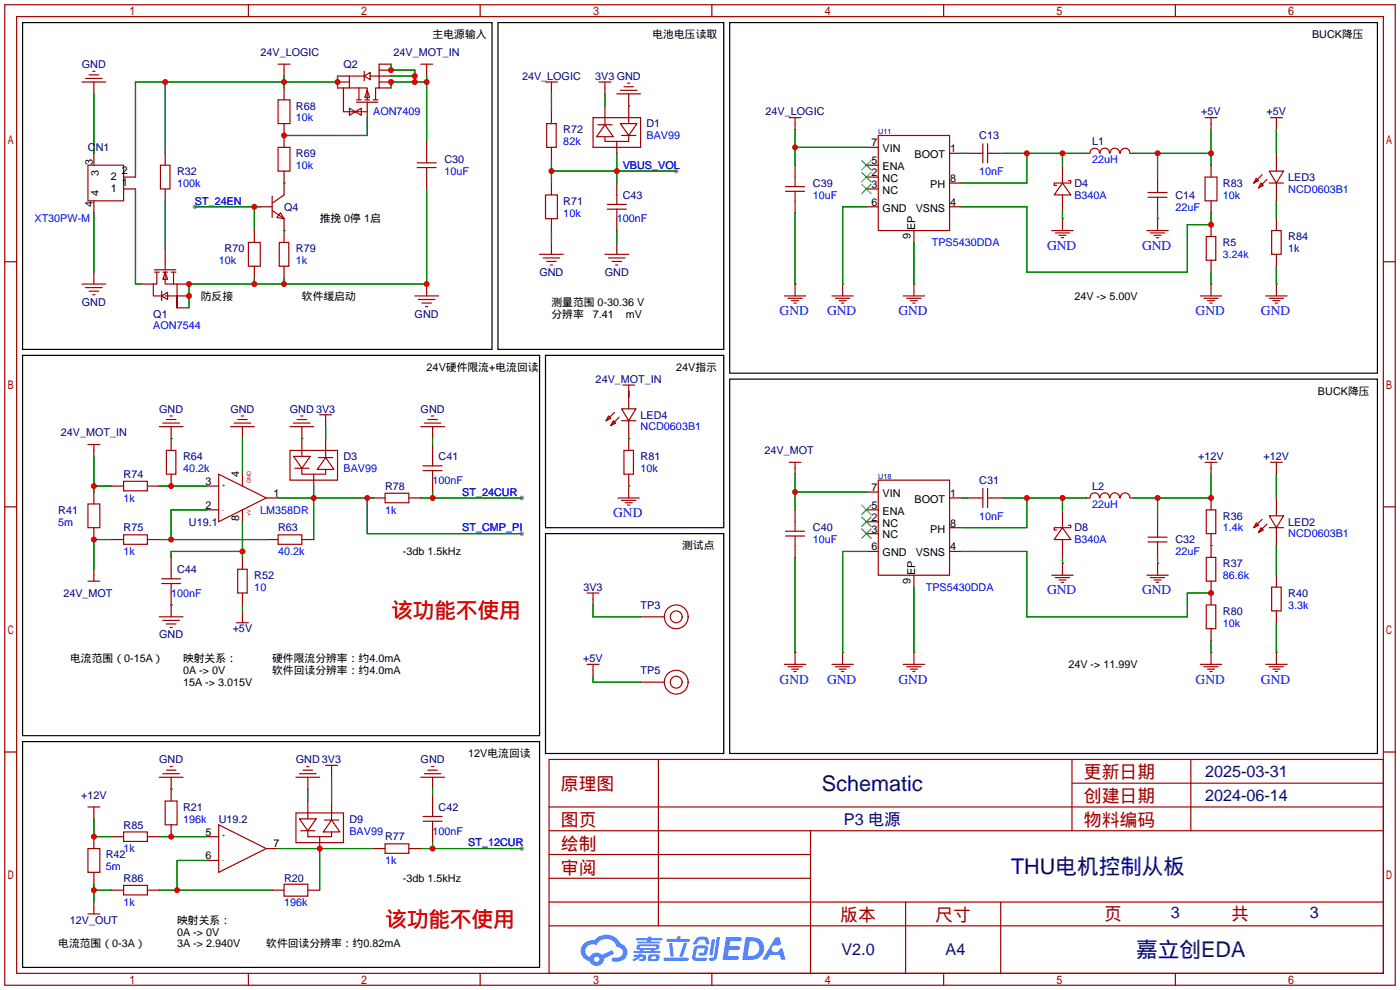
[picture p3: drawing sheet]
<svg xmlns="http://www.w3.org/2000/svg" width="299mm" height="212mm" viewBox="0 0 299 212" stroke-linecap="round" stroke-linejoin="round" font-family="sans-serif">
<g fill="#999">
<circle cx="111.5" cy="114" r=".51"/>
<circle cx="111.5" cy="106.4" r=".51"/>
<circle cx="144.5" cy="36.6" r=".51"/>
<circle cx="111.5" cy="181.4" r=".51"/>
<circle cx="41.7" cy="44.2" r=".51"/>
</g>
<g fill="none" stroke="#a10000" stroke-width=".25">
<path d="M1 1h297.2v209.6h-297.2zM3.6 3.6h292.1v204.4h-292.1zM53.1 1v2.6M102.6 1v2.6M152.1 1v2.6M201.7 1v2.6M251.2 1v2.6M1 55.9h2.6M295.7 55.9h2.5M1 108.3h2.6M295.7 108.3h2.5M1 160.7h2.6"/>
<path d="M117.3 162.3h178.4v45.7h-178.4zM117.3 177.5h178.4M117.3 172.5h178.4M140.7 162.3v35.6M173.2 177.5v30.5M229.1 162.3v15.2M229.1 167.4h66.6M254.5 162.3v15.2M295.7 160.7h2.5M117.3 182.6h55.9M117.3 197.9h178.4M117.3 192.8h178.4"/>
<path d="M117.3 187.7h55.9M193.5 192.8v15.2M213.9 192.8v15.2M53.1 208v2.6M102.6 208v2.6M152.1 208v2.6M201.7 208v2.6M251.2 208v2.6"/>
</g>
<g fill="#5487ff">
<path d="M155.2 200.3h2.6a.48 .48 0 0 1 .7 .4 .48 .48 0 0 1-.6 .4h-1.8l-.2 1.1h1.9a.43 .43 0 0 1 .4 .4 .43 .43 0 0 1-.5 .4h-1.9l-.2 1.3h1.7a.45 .45 0 0 1 .5 .2 .45 .45 0 0 1-.1 .6h-3.3z"/>
<path d="M165.7 200.3h.9l.4 1.5-.8 .3a.84 .84 0 0 0-1.2 .3 .84 .84 0 0 0 .4 1.1 .84 .84 0 0 0 1.1-.4l.1-.2 .6-.3 .7 2.5h-1l-.2-1h-2.1l-.6 1h-1.1z"/>
<path d="M152.1 200.8h.7l-.5 3.1a.36 .36 0 0 1-.3 .3 .36 .36 0 0 1-.4-.3z"/>
<path d="M153.2 200.2h.7l-.6 4.3a1.13 1.13 0 0 1-1.8 .6l.2-.4h.7l.2-.2z"/>
<path d="M148.9 200.6l.6-.4h1a.77 .77 0 0 1 .9 .5l.3 1-.2 .2h-.5l-.3-.9-.2-.2-1 .1-.7 1-.6-.1-.1-.2z"/>
<path d="M148.4 202.4l.6-.3h1.7a.81 .81 0 0 1 .7 .5 .81 .81 0 0 1-.2 .8 .81 .81 0 0 1-.9 .8h-.7a.32 .32 0 0 1-.3-.3 .32 .32 0 0 1 .4-.3h.7l.2-.9-1.6 .1-.4 1.8 2.2 .1a.32 .32 0 0 1 .3 .4 .32 .32 0 0 1-.4 .2h-2.2l-.5-.3-.1-.5z"/>
<path d="M141.9 204.7h5a.33 .33 0 0 1 .3 .3 .33 .33 0 0 1-.3 .3h-4.9l-.2-.1z"/>
<path d="M146.1 201.5h.8l-.7 2a.98 .98 0 0 1-.7 1.1l-.3-.3z"/>
<path d="M143 201.6h.7l.3 2.5a.34 .34 0 0 1-.3 .4 .34 .34 0 0 1-.4-.3z"/>
<path d="M142.5 200.7h2.1l.3-.6h.6l-.1 .6h1.7a.32 .32 0 0 1 .4 .3 .32 .32 0 0 1-.4 .3h-4.5l-.2-.2z"/>
<path d="M135.5 204.1h.9l.1-.3h.6v.3h.8a.82 .82 0 0 1-.5 1.3h-.8v-.4l.7-.1 .1-.3a.68 .68 0 0 0-1 .4l-1.1 .4-.1-.4 .9-.5h-.7z"/>
<path d="M136 200.5h2.4l.1-.3h.7v.3h2.2l.2 .3-.2 .2h-2.3v.2h1.8l.2 .3-.2 .1h-4.5l-.1-.4h2l.1-.2h-2.3l-.1-.2z"/>
<path d="M159.4 200.3l-.8 4.9h1.7a2.5 2.5 0 0 0 3-2.5 2.5 2.5 0 0 0-3.1-2.4zM160.3 201.1a1.61 1.61 0 0 1 2 1.5 1.61 1.61 0 0 1-1.8 1.7h-.7z"/>
<path d="M136.2 202a.55 .55 0 0 0-.2 .8 .55 .55 0 0 0 .7 .2l.1 .3h-1.3v.3l5.4 .1 .3-.2-.2-.2h-1.2l.2-.3a.7 .7 0 0 0 .8-.3 .7 .7 0 0 0 0-.8l-4.2-.1zM136.8 202.3l3.3-.1 .1 .1-.2 .3h-3.2zM137.5 203h1.7l-.2 .3h-1.4z"/>
<path d="M138.6 204.2a1.05 1.05 0 0 0 0 1.2 2.91 2.91 0 0 0 2.2-.2 .98 .98 0 0 0 0-1.2h-1.6zM139.2 204.5l.9-.1 .1 .4-.2 .2-.8-.1z"/>
<path d="M124.9 201.6a2.23 2.23 0 0 0-.7 2.3 2.23 2.23 0 0 0 1.8 1.6 1.58 1.58 0 0 0 1.8 .9 1.58 1.58 0 0 0 1.3-1.5l2.2-1.1-.5-.7-2.1 1a1.65 1.65 0 0 0-2.7 .4 1.45 1.45 0 0 1-.8-1.9 1.45 1.45 0 0 1 2-.7l.3 .1a2.3 2.3 0 0 1 2.3-1.3 2.3 2.3 0 0 1 2 1.7 1.12 1.12 0 0 1 1.3 1 1.12 1.12 0 0 1-1.1 1.2h-.7a.45 .45 0 0 0-.6 .4 .45 .45 0 0 0 .5 .5 2.21 2.21 0 0 0 2.2-.5 2.21 2.21 0 0 0 .5-2.3 2.13 2.13 0 0 0-1.3-1.1 3.3 3.3 0 0 0-5.6-.7l-1.1 .1zM127 205a.57 .57 0 0 1 1.1 0 .57 .57 0 0 1-1.1 0z"/>
</g>
<g fill="none" stroke="#870000" stroke-width=".25">
<path d="M20.1 17.5v2.6M60.7 15v1.3M60.7 18.8v2.5M72.1 16.3h2.6M72.1 17.5h2.6M72.1 18.8h2.6M81 13.7h2.6M81 15h2.6M81 16.3h2.6M81 17.5h2.6M81 18.8h2.6M91.2 15v1.3"/>
<path d="M117.9 18.8v1.3M129.3 18.8v1.3M20.1 32.8v2.5M26.4 37.8h2.6M35.3 32.8v2.5M60.7 26.4v5.1M60.7 36.6v5.1M78.5 22.6v2.5M91.2 30.2v2.6M91.2 37.8v2.6M117.9 23.9v2.5M117.9 31.5v2.5"/>
<path d="M117.9 39.1v2.6M129.3 22.6v2.5M131.8 30.2v2.6M131.8 39.1v2.6M134.4 20.1v5M169.9 26.4v1.3M169.9 35.3v2.5M185.2 37.8h2.5M185.2 35.3h2.5M185.2 31.5h2.5M202.9 32.8h2.6M202.9 39.1h2.6"/>
<path d="M206.8 32.8h2.5M211.8 32.8h2.6M227.1 35.3v2.5M232.2 32.8h.7M241.6 32.8h.7M247.4 37.8v2.6M258.8 26.4v1.3M258.8 35.3v2.5M272.8 26.4v1.3M272.8 32.8v3.8M272.8 39.1v3.8M20.1 42.9v2.6"/>
<path d="M20.1 58.2v2.5M26.4 40.4h2.6M35.3 40.4v2.5M35.3 53.1v2.5M54.4 49.3v2.5M54.4 56.9v2.5M55.6 44.2h2.6M60.7 46.7v5.1M60.7 56.9v2.5M117.9 46.7v2.6M117.9 51.8v2.6M131.8 46.7v2.6"/>
<path d="M131.8 51.8v2.6M169.9 42.9v2.6M185.2 40.4h2.5M185.2 44.2h2.5M195.3 49.3v2.5M202.9 44.2h2.6M227.1 46.7h.1M227.1 42.9v2.6M247.4 46.7h.1M247.4 42.9v2.6M258.8 42.9v2.6M258.8 48v2.5"/>
<path d="M258.8 55.6v2.6M272.8 46.7v2.6M272.8 54.4v2.5M30.2 60.7h2.6M37.8 60.7h2.6M37.8 63.2h2.6M37.8 65.8h2.6M91.2 60.7v2.5M169.9 60.7h.1M180.1 60.7h.1M195.3 60.7h.1M258.8 60.7h.1"/>
<path d="M272.8 60.7h.1M20.1 96.3v1.2M36.6 91.2v5.1M51.8 91.2v2.5M64.5 91.2v5.1M69.6 89.9v1.3M69.6 93.7v2.6M92.5 91.2v2.5M92.5 95v2.5M134.4 83.6v3.8M134.4 89.9v6.4M20.1 105.2v2.5"/>
<path d="M20.1 112.8v2.5M23.9 103.9h2.5M23.9 115.3h2.5M31.5 103.9h2.5M31.5 115.3h2.5M36.6 101.3v2.6M36.6 119.1v2.6M44.2 109h2.5M44.2 103.9h2.5M51.8 101.3v2.6M51.8 109v2.5M51.8 119.1v2.6"/>
<path d="M56.9 106.4h2.5M56.9 115.3h2.5M64.5 115.3h2.6M67.1 101.3v2.6M79.8 106.4h2.5M87.4 106.4h2.5M92.5 102.6v2.6M134.4 103.9h.1M134.4 101.3v2.6M169.9 100.1v1.2M169.9 109v2.5M169.9 116.6v2.5"/>
<path d="M185.2 111.5h2.5M185.2 114h2.5M185.2 117.9h2.5M185.2 109h2.5M185.2 105.2h2.5M202.9 106.4h2.6M202.9 117.9h2.6M202.9 112.8h2.6M206.8 106.4h2.5M211.8 106.4h2.6M227.1 109v2.5M227.1 116.6v2.5"/>
<path d="M232.2 106.4h.7M241.6 106.4h.7M247.4 111.5v2.5M247.4 116.6v2.5M258.8 100.1v1.2M258.8 106.4v2.6M258.8 114v5.1M272.8 100.1v1.2M272.8 106.4v3.8M272.8 112.8v3.8M20.1 121.7v1.2M36.6 126.7v5.1"/>
<path d="M51.8 126.7v2.6M51.8 130.6v1.2M126.7 128v1.3M136.9 131.8h5.1M169.9 139.4h.1M180.1 139.4h.1M195.3 139.4h.1M195.3 122.9v2.6M227.1 120.4h.1M247.4 120.4h.1M258.8 139.4h.1M258.8 124.2v5.1"/>
<path d="M258.8 134.4v2.5M272.8 139.4h.1M272.8 122.9v2.6M272.8 130.6v2.5M126.7 143.3v1.2M136.9 145.8h5.1M20.1 173.7v1.3M20.1 178.8v2.6M23.9 178.8h2.5M31.5 178.8h2.5M36.6 166.1v5.1M36.6 176.3v2.5"/>
<path d="M44.2 178.8h2.5M65.8 166.1v2.6M65.8 171.2v2.5M68.3 178.8v2.6M70.9 164.8v1.3M70.9 171.2v2.5M92.5 166.1v2.6M92.5 169.9v2.6M92.5 177.5v2.6M20.1 186.4v2.6M20.1 192.8v1.3M23.9 190.2h2.5"/>
<path d="M31.5 190.2h2.5M44.2 183.9h2.5M56.9 181.4h2.5M58.2 190.2h2.5M65.8 190.2h2.5M79.8 181.4h2.5M87.4 181.4h2.5"/>
</g>
<g fill="none" stroke="#a10000" stroke-width=".25">
<path d="M17.5 17.5h5.1M18.3 16.8h3.5M19 16h2.1M19.8 15.2h.5M59.4 13.7h2.6M60.7 13.7v1.3M73.4 18.8v5.1h5.1M76.7 18.8v2.5M77.7 16.3h-3v2.5h3.8v2.5M77.9 16.3l1.2-.8v1.5zM77.9 15.2v2.1M78.5 19.3l.5 1.5h-1z"/>
<path d="M79 16.3h2v2.5h-.7v2.5M81 13.7v2.6M89.9 13.7h2.6M91.2 13.7v1.3M116.6 17.5h2.5M117.9 17.5v1.3M128 17.5h2.6M129.3 17.5v1.3M132.6 19.3h3.5M133.3 18.5h2.1M134.1 17.8h.5M18.8 35.3h7.6v7.6h-7.6z"/>
<path d="M34.3 35.3h2v5.1h-2zM59.4 21.3h2.6v5.1h-2.6zM59.4 31.5h2.6v5.1h-2.6zM74.7 23.1l1.2 .8-1.2 .7zM75.9 23.9l1.3-.8v1.5zM76.2 21.8h4.6M76.2 21.3h1M78 21.3h1M78.5 21.8v.8M79.8 21.3h1M89.2 35.8h4M89.2 34.8h4"/>
<path d="M91.2 32.8v2M91.2 35.8v2M116.8 26.4h2.1v5.1h-2.1zM126.7 25.1h10.2v6.4h-10.2zM127.8 26.7h3M129.3 26.7l1.8 2.5h-3.6zM129.3 25.1v1.6M131.8 20.1h5.1M132.6 26.4h3.5l-1.7 2.6zM132.8 29h3.1M134.4 29v1.2h-5.1v-1M134.4 25.1v1.3"/>
<path d="M167.9 39.9h4.1M168.7 25.1h2.5M169.9 25.1v1.3M169.9 37.8v2.1M187.7 29h15.2v20.3h-15.2zM209.3 32.8h.8M210.1 30.7v4.1M211.1 30.7v4.1M211.1 32.8h.7M227.1 39.1l1.8 2.6h-3.6zM227.1 37.8v1.3M228.3 38.6h.6v.5h-3.6v.5h.5"/>
<path d="M232.9 32.8a1.01 1.01 0 0 1 1.1-1.1 1.01 1.01 0 0 1 1 1.1M235.1 32.8a1.01 1.01 0 0 1 1-1.1 1.01 1.01 0 0 1 1 1.1M237.3 32.8a1.01 1.01 0 0 1 1-1.1 1.01 1.01 0 0 1 1 1.1M239.4 32.8a1.01 1.01 0 0 1 1.1-1.1 1.01 1.01 0 0 1 1 1.1M257.6 37.8h2.5v5.1h-2.5zM257.6 25.1h2.5M258.8 25.1v1.3M268.5 38.1l.5 .5-1 .5zM269.5 39.1l.5 .5-1 .5zM269.7 37.3l-1.7 1.8M270.8 38.4l-1.8 1.7M271.3 36.6h3l-1.5 2.5z"/>
<path d="M271.3 39.1h3M271.5 25.1h2.6M272.8 25.1v1.3M33 58.2h1M33 57.7h4.6M33.5 58.2v2.5h-.7v2.5h2M34.8 58.2h1M35.3 58.2v2.5h2.5v5.1v-2.6h-2.5M35.3 58.2l.5 1.5h-1zM35.3 55.6v2.1M36.6 58.2h1M37.1 58.2v2.5"/>
<path d="M53.1 51.8h2.5v5.1h-2.5zM58.2 41.9v4.6M58.2 45l2.5 1.7M59.7 51.8h2v5.1h-2zM59.9 45.5l.8 1.2-1.5-.2zM60.7 41.7l-2.5 1.7M115.3 54.4h5.1M116.1 55.1h3.5M116.6 41.7h2.5v5h-2.5zM116.8 55.9h2.1M117.6 56.6h.5M129.3 54.4h5.1"/>
<path d="M129.8 44.7h4.1M129.8 43.7h4.1M130 55.1h3.6M130.8 55.9h2M131.6 56.6h.5M131.8 41.7v2M131.8 44.7v2M167.9 40.9h4.1M169.9 40.9v2M224.8 49.3h4.6M225.6 49.8h3M226.3 50.3h1.5"/>
<path d="M226.8 50.8h.5M227.1 41.7v1.2M227.1 46.7v2.6M245.1 49.3h4.6M245.4 42.2h4M245.4 41.1h4M245.9 49.8h3M246.6 50.3h1.6M247.1 50.8h.5M247.4 40.4v.7M247.4 42.2v.7M247.4 46.7v2.6"/>
<path d="M257.8 50.5h2v5.1h-2zM271.8 49.3h2v5.1h-2zM17.5 60.7h5.1M18.3 61.5h3.5M19 62.2h2.1M19.8 63h.5M34.5 62.2v2.1M34.5 63.2l1.3-.7v1.5zM88.6 63.2h5.1M89.4 64h3.6M90.2 64.8h2M90.9 65.5h.5"/>
<path d="M167.6 63.2h4.6M168.4 63.8h3M169.2 64.3h1.5M169.7 64.8h.5M169.9 60.7v2.5M177.8 63.2h4.6M178.6 63.8h3M179.3 64.3h1.5M179.8 64.8h.5M180.1 60.7v2.5M193 63.2h4.6M193.8 63.8h3"/>
<path d="M194.6 64.3h1.5M195.1 64.8h.5M195.3 60.7v2.5M256.5 63.2h4.6M257.3 63.8h3M258.1 64.3h1.5M258.6 64.8h.5M258.8 60.7v2.5M270.5 63.2h4.6M271.3 63.8h3M272 64.3h1.6M272.5 64.8h.5"/>
<path d="M272.8 60.7v2.5M18.8 95h2.5M20.1 95v1.3M34 91.2h5.1M34.8 90.4h3.6M35.6 96.3h2v5h-2zM35.6 89.7h2M36.3 88.9h.5M49.3 91.2h5.1M50 90.4h3.6M50.8 89.7h2M51.6 88.9h.5"/>
<path d="M62 96.3h10.1v6.3h-10.1zM62 91.2h5.1M62.7 97.5h3.6l-1.8 2.6zM62.7 90.4h3.6M63.5 89.7h2M64.3 88.9h.5M64.5 96.3v1.2M68.1 97.8h3M68.3 88.6h2.6M69.6 97.8l1.8 2.5h-3.6zM69.6 88.6v1.3M69.6 96.3v1.5"/>
<path d="M89.9 91.2h5.1M90.4 99.6h4.1M90.7 90.4h3.5M91.4 89.7h2.1M92.2 88.9h.5M92.5 97.5v2.1M130 88.9l.6 .5-1.1 .5zM131.1 89.9l.5 .5-1 .5zM131.3 88.1l-1.8 1.8M132.3 89.2l-1.7 1.7M132.8 87.4h3.1l-1.5 2.5zM132.8 89.9h3.1"/>
<path d="M133.1 82.3h2.5M133.3 96.3h2.1v5h-2.1zM134.4 82.3v1.3M168.7 98.8h2.5M169.9 98.8v1.3M257.6 98.8h2.5M258.8 98.8v1.3M271.5 98.8h2.6M272.8 98.8v1.3M18.8 107.7h2.5v5.1h-2.5zM26.4 102.9h5.1v2h-5.1zM26.4 114.3h5.1v2h-5.1z"/>
<path d="M46.7 101.3l10.2 5.1-10.2 5.1zM59.4 114.3h5.1v2h-5.1zM63 100.1h3M64.5 100.1v1.2h5.1v-1M82.3 105.4h5.1v2h-5.1zM90.4 100.6h4.1M92.5 100.6v2M132.1 106.4h4.6M132.8 106.9h3.1M133.6 107.4h1.5M134.1 107.9h.5M134.4 103.9v2.5"/>
<path d="M167.9 114.6h4.1M167.9 113.5h4.1M169.9 111.5v2M169.9 114.6v2M187.7 102.6h15.2v20.3h-15.2zM209.3 106.4h.8M210.1 104.4v4.1M211.1 104.4v4.1M211.1 106.4h.7M227.1 112.8l1.8 2.5h-3.6zM227.1 111.5v1.3M227.1 115.3v1.3"/>
<path d="M228.3 112.3h.6v.5h-3.6v.5h.5M232.9 106.4a1.01 1.01 0 0 1 1.1-1.1 1.01 1.01 0 0 1 1 1.1M235.1 106.4a1.01 1.01 0 0 1 1-1.1 1.01 1.01 0 0 1 1 1.1M237.3 106.4a1.01 1.01 0 0 1 1-1.1 1.01 1.01 0 0 1 1 1.1M239.4 106.4a1.01 1.01 0 0 1 1.1-1.1 1.01 1.01 0 0 1 1 1.1M245.4 115.8h4M245.4 114.8h4M247.4 114v.8M247.4 115.8v.8M257.8 109h2v5h-2zM257.8 119.1h2v5.1h-2zM268.5 111.8l.5 .5-1 .5z"/>
<path d="M269.5 112.8l.5 .5-1 .5zM269.7 111l-1.7 1.8M270.8 112l-1.8 1.8M271.3 110.2h3l-1.5 2.6zM271.3 112.8h3M18.8 124.2h2.5M20.1 122.9v1.3M34 131.8h5.1M34.5 124.7h4.1M34.5 123.7h4.1M34.8 132.6h3.6M35.6 133.4h2"/>
<path d="M36.3 134.1h.5M36.6 121.7v2M36.6 124.7v2M50.5 133.1h2.6M50.8 121.7h2v5h-2zM51.8 131.8v1.3M125.5 126.7h2.5M126.7 126.7v1.3M169.9 139.4v2.6M180.1 139.4v2.6M195.3 139.4v2.6M224.8 122.9h4.6"/>
<path d="M225.6 123.4h3M226.3 124h1.5M226.8 124.5h.5M227.1 120.4v2.5M245.1 122.9h4.6M245.9 123.4h3M246.6 124h1.6M247.1 124.5h.5M247.4 120.4v2.5M257.8 129.3h2v5.1h-2zM258.8 139.4v2.6M271.8 125.5h2v5.1h-2z"/>
<path d="M272.8 139.4v2.6M125.5 142h2.5M126.7 142v1.3M167.6 142h4.6M168.4 142.5h3M169.2 143h1.5M169.7 143.5h.5M177.8 142h4.6M178.6 142.5h3M179.3 143h1.5M179.8 143.5h.5M193 142h4.6"/>
<path d="M193.8 142.5h3M194.6 143h1.5M195.1 143.5h.5M256.5 142h4.6M257.3 142.5h3M258.1 143h1.5M258.6 143.5h.5M270.5 142h4.6M271.3 142.5h3M272 143h1.6M272.5 143.5h.5M18.8 172.5h2.5"/>
<path d="M20.1 172.5v1.2M26.4 177.8h5.1v2h-5.1zM34 166.1h5.1M34.8 165.4h3.6M35.3 171.2h2.5v5.1h-2.5zM35.6 164.6h2M36.3 163.8h.5M46.7 176.3l10.2 5.1-10.2 5zM63.2 173.7h10.2v6.4h-10.2zM63.2 166.1h5.1M64 175h3.6l-1.8 2.5zM64 165.4h3.6"/>
<path d="M64.3 177.5h3M64.8 164.6h2M65.5 163.8h.5M65.8 177.5v1.3h5.1v-1M65.8 173.7v1.3M69.3 175.3h3.1M69.6 163.6h2.5M70.9 175.3l1.7 2.5h-3.5zM70.9 163.6v1.2M70.9 173.7v1.6M89.9 166.1h5.1M90.4 175.5h4.1"/>
<path d="M90.4 174.5h4.1M90.7 165.4h3.5M91.4 164.6h2.1M92.2 163.8h.5M92.5 172.5v2M92.5 175.5v2M18.8 181.4h2.5v5h-2.5zM18.8 195.3h2.5M20.1 194.1v1.2M26.4 189.2h5.1v2.1h-5.1zM60.7 189h5.1v2.5h-5.1zM82.3 180.3h5.1v2.1h-5.1z"/>
<circle cx="144.5" cy="131.8" r="2.54"/>
<circle cx="144.5" cy="131.8" r="1.27"/>
<circle cx="144.5" cy="145.8" r="2.54"/>
<circle cx="144.5" cy="145.8" r="1.27"/>
</g>
<g fill="none" stroke="#008700" stroke-width=".25">
<path d="M35.3 17.5v15.3M60.7 16.3v2.5M72.1 17.5h-43.1v20.3M72.1 16.3v2.5M83.6 13.7v1.3h5v2.5M83.6 16.3h5M91.2 16.3v13.9M91.2 17.5h-7.6v1.3M20.1 20.1v12.7M60.7 39.1h.1M78.5 25.1v3.9h-17.8M117.9 20.1v3.8"/>
<path d="M117.9 34v5.1M117.9 36.6h26.6M129.3 20.1v2.5M131.8 32.8v6.3M134.4 22.6h.1M169.9 27.7v7.6M169.9 31.5h15.3M205.5 32.8h1.3M214.4 32.8h17.8M219.5 32.8v6.3h-14M227.1 32.8v2.5M242.3 32.8h16.5"/>
<path d="M247.4 32.8v5M258.8 27.7v7.6M272.8 27.7v5.1M20.1 45.5v12.7M29 40.4v20.3h1.2M35.3 42.9v10.2M41.7 44.2h13.9M54.4 44.2v5.1M54.4 59.4v1.3M60.7 49.3h.1M60.7 59.4v1.3M91.2 40.4v20.3h-50.8v5.1"/>
<path d="M117.9 49.3v2.5M131.8 49.3v2.5M169.9 45.5v15.2M185.2 44.2h-5.1v16.5M195.3 51.8v8.9M205.5 44.2h14v14h34.2v-10.2h5.1v-2.5M227.1 45.5v1.2M247.4 45.5v1.2M258.8 58.2v2.5M272.8 42.9v3.8M272.8 56.9v3.8M20.1 97.5v7.7"/>
<path d="M36.6 93.7h.1M51.8 93.7v7.6M64.5 93.7h.1M69.6 91.2v2.5M92.5 93.7v1.3M134.4 93.7h.1M134.4 83.6v1.2M20.1 103.9h3.8M23.9 115.3h-3.8v6.4M34 103.9h10.2M34 115.3h22.9M44.2 109h-7.6v6.3"/>
<path d="M51.8 117.9h-15.2v1.2M51.8 111.5v7.6M59.4 106.4h20.4M67.1 103.9v11.4M78.5 106.4v7.6h33M89.9 106.4h21.6M92.5 105.2v1.2M134.4 103.9h.1M169.9 105.2h15.3M169.9 101.3v7.7M169.9 119.1v20.3M185.2 117.9h-5.1v21.5"/>
<path d="M205.5 117.9h14v13.9h34.2v-5.1h5.1M205.5 106.4h1.3M214.4 106.4h17.8M219.5 106.4v6.4h-14M227.1 106.4v2.6M227.1 119.1v1.3M247.4 106.4v5.1M247.4 119.1v1.3M258.8 116.6h.1M258.8 101.3v5.1h-16.5M272.8 101.3v5.1M272.8 116.6v6.3"/>
<path d="M36.6 129.3h.1M51.8 129.3v1.3M126.7 129.3v2.5h10.2M195.3 125.5v13.9M258.8 136.9v2.5M272.8 133.1v6.3M126.7 144.5v1.3h10.2M20.1 175v3.8h3.8M34 178.8h10.2M36.6 168.7h.1M65.8 168.7v2.5M70.9 166.1v5.1"/>
<path d="M92.5 168.7v1.2M20.1 189v3.8M20.1 190.2h3.8M34 190.2h24.2M44.2 183.9h-6.4v6.3M59.4 181.4h20.4M68.3 181.4v8.8M89.9 181.4h21.6M92.5 180.1v1.3"/>
</g>
<path d="M184.1 36.8l2.1 2.1M184.1 39.4l2.1 2M184.1 34.3l2.1 2M186.2 36.8l-2.1 2.1M186.2 39.4l-2.1 2M186.2 34.3l-2.1 2M184.1 110.5l2.1 2M184.1 113l2.1 2.1M184.1 107.9l2.1 2.1M186.2 110.5l-2.1 2M186.2 113l-2.1 2.1M186.2 107.9l-2.1 2.1" fill="none" stroke="#3c3" stroke-width=".25"/>
<path d="M4.8 4.8h100.4v69.9h-100.4zM106.4 4.8h48.3v69.9h-48.3zM156 4.8h138.4v75h-138.4zM4.8 75.9h110.5v81.3h-110.5zM116.6 75.9h38.1v36.9h-38.1zM156 81h138.4v80h-138.4zM116.6 114h38.1v47h-38.1zM4.8 158.5h110.5v48.3h-110.5z" fill="none" stroke="#000" stroke-width=".25"/>
<g fill="#c00">
<circle cx="91.2" cy="17.5" r=".63"/>
<circle cx="88.6" cy="17.5" r=".63"/>
<circle cx="83.6" cy="17.5" r=".63"/>
<circle cx="88.6" cy="16.3" r=".63"/>
<circle cx="83.6" cy="15" r=".63"/>
<circle cx="54.4" cy="60.7" r=".63"/>
<circle cx="40.4" cy="60.7" r=".63"/>
<circle cx="40.4" cy="63.2" r=".63"/>
<circle cx="60.7" cy="60.7" r=".63"/>
<circle cx="91.2" cy="60.7" r=".63"/>
<circle cx="35.3" cy="17.5" r=".63"/>
<circle cx="60.7" cy="17.5" r=".63"/>
<circle cx="72.1" cy="17.5" r=".63"/>
<circle cx="169.9" cy="105.2" r=".63"/>
<circle cx="227.1" cy="106.4" r=".63"/>
<circle cx="219.5" cy="106.4" r=".63"/>
<circle cx="258.8" cy="106.4" r=".63"/>
<circle cx="247.4" cy="106.4" r=".63"/>
<circle cx="258.8" cy="126.7" r=".63"/>
<circle cx="169.9" cy="31.5" r=".63"/>
<circle cx="227.1" cy="32.8" r=".63"/>
<circle cx="219.5" cy="32.8" r=".63"/>
<circle cx="258.8" cy="32.8" r=".63"/>
<circle cx="247.4" cy="32.8" r=".63"/>
<circle cx="258.8" cy="48" r=".63"/>
<circle cx="67.1" cy="106.4" r=".63"/>
<circle cx="78.5" cy="106.4" r=".63"/>
<circle cx="92.5" cy="106.4" r=".63"/>
<circle cx="51.8" cy="117.9" r=".63"/>
<circle cx="20.1" cy="103.9" r=".63"/>
<circle cx="36.6" cy="103.9" r=".63"/>
<circle cx="20.1" cy="115.3" r=".63"/>
<circle cx="36.6" cy="115.3" r=".63"/>
<circle cx="20.1" cy="178.8" r=".63"/>
<circle cx="20.1" cy="190.2" r=".63"/>
<circle cx="36.6" cy="178.8" r=".63"/>
<circle cx="37.8" cy="190.2" r=".63"/>
<circle cx="68.3" cy="181.4" r=".63"/>
<circle cx="131.8" cy="36.6" r=".63"/>
<circle cx="117.9" cy="36.6" r=".63"/>
<circle cx="92.5" cy="181.4" r=".63"/>
<circle cx="54.4" cy="44.2" r=".63"/>
<circle cx="60.7" cy="29" r=".63"/>
</g>
<g font-size="4.6" fill="#f00">
<text x="83.6" y="132.2">该功能不使用</text>
<text x="82.3" y="198.2">该功能不使用</text>
</g>
<g font-size="4.6" fill="#000080">
<text x="175.7" y="169">Schematic</text>
<text x="216.1" y="186.8">THU电机控制从板</text>
<text x="242.8" y="204.6">嘉立创EDA</text>
</g>
<g font-size="3.8" fill="#a00000">
<text x="231.6" y="166.4">更新日期</text>
<text x="119.9" y="168.9">原理图</text>
<text x="231.6" y="171.5">创建日期</text>
<text x="119.9" y="176.5">图页</text>
<text x="231.6" y="176.5">物料编码</text>
<text x="119.9" y="181.6">绘制</text>
<text x="119.9" y="186.7">审阅</text>
<text x="179.6" y="196.9">版本</text>
<text x="199.9" y="196.9">尺寸</text>
<text x="236" y="196.6">页</text>
<text x="263.1" y="196.6">共</text>
</g>
<g font-size="3.5" fill="#000080">
<text x="257.6" y="166.1">2025-03-31</text>
<text x="257.6" y="171.1">2024-06-14</text>
<text x="180.4" y="176.2">P3 电源</text>
<text x="250.2" y="196.3">3</text>
<text x="280" y="196.3">3</text>
<text x="179.8" y="204.2">V2.0</text>
<text x="202.1" y="204.2">A4</text>
</g>
<g font-size="2.9" fill="#00f">
<text x="223.8" y="53.4">GND</text>
<text x="244.1" y="53.4">GND</text>
<text x="166.6" y="67.4">GND</text>
<text x="176.8" y="67.4">GND</text>
<text x="192" y="67.4">GND</text>
<text x="255.5" y="67.4">GND</text>
<text x="269.5" y="67.4">GND</text>
<text x="131.1" y="110.5">GND</text>
<text x="223.8" y="127.1">GND</text>
<text x="244.1" y="127.1">GND</text>
<text x="166.6" y="146.1">GND</text>
<text x="176.8" y="146.1">GND</text>
<text x="192" y="146.1">GND</text>
<text x="255.5" y="146.1">GND</text>
<text x="269.5" y="146.1">GND</text>
</g>
<g font-size="2.3" fill="#000080">
<text x="55.7" y="12">24V_LOGIC</text>
<text x="84.1" y="12">24V_MOT_IN</text>
<text x="17.5" y="14.5">GND</text>
<text x="73.4" y="14.5">Q2</text>
<text x="111.6" y="17.1">24V_LOGIC</text>
<text x="127.2" y="17.1">3V3 GND</text>
<text x="63.2" y="23.4">R68</text>
<text x="120.4" y="28.5">R72</text>
<text x="138.2" y="27.2">D1</text>
<text x="163.6" y="24.7">24V_LOGIC</text>
<text x="209.3" y="29.8">C13</text>
<text x="256.7" y="24.7">+5V</text>
<text x="270.7" y="24.7">+5V</text>
<text x="18.8" y="32.3">CN1</text>
<text x="63.2" y="33.6">R69</text>
<text x="95" y="34.8">C30</text>
<text x="233.4" y="31">L1</text>
<text x="37.8" y="37.4">R32</text>
<text x="173.7" y="39.9">C39</text>
<text x="229.6" y="39.9">D4</text>
<text x="261.4" y="39.9">R83</text>
<text x="275.3" y="38.7">LED3</text>
<text x="60.7" y="45">Q4</text>
<text x="120.4" y="43.7">R71</text>
<text x="133.1" y="42.5">C43</text>
<text x="251.2" y="42.5">C14</text>
<text x="48" y="53.9">R70</text>
<text x="63.2" y="53.9">R79</text>
<text x="275.3" y="51.4">R84</text>
<text x="115.3" y="59">GND</text>
<text x="129.3" y="59">GND</text>
<text x="17.5" y="65.3">GND</text>
<text x="32.8" y="67.9">Q1</text>
<text x="88.6" y="67.9">GND</text>
<text x="127.3" y="81.8">24V_MOT_IN</text>
<text x="34" y="88.2">GND</text>
<text x="49.3" y="88.2">GND</text>
<text x="62" y="88.2">GND 3V3</text>
<text x="89.9" y="88.2">GND</text>
<text x="136.9" y="89.5">LED4</text>
<text x="13" y="93.3">24V_MOT_IN</text>
<text x="39.1" y="98.3">R64</text>
<text x="73.4" y="98.3">D3</text>
<text x="93.7" y="98.3">C41</text>
<text x="136.9" y="98.3">R81</text>
<text x="163.4" y="97.1">24V_MOT</text>
<text x="256.1" y="98.3">+12V</text>
<text x="270.1" y="98.3">+12V</text>
<text x="26.4" y="102.2">R74</text>
<text x="82.3" y="104.7">R78</text>
<text x="209.3" y="103.4">C31</text>
<text x="233.4" y="104.7">L2</text>
<text x="12.4" y="109.8">R41</text>
<text x="26.4" y="113.6">R75</text>
<text x="40.4" y="112.3">U19.1</text>
<text x="59.4" y="113.6">R63</text>
<text x="173.7" y="113.6">C40</text>
<text x="229.6" y="113.6">D8</text>
<text x="261.4" y="111">R36</text>
<text x="275.3" y="112.3">LED2</text>
<text x="251.2" y="116.1">C32</text>
<text x="37.8" y="122.5">C44</text>
<text x="54.4" y="123.7">R52</text>
<text x="261.4" y="121.2">R37</text>
<text x="13.5" y="127.6">24V_MOT</text>
<text x="124.7" y="126.3">3V3</text>
<text x="136.9" y="130.1">TP3</text>
<text x="261.4" y="131.4">R80</text>
<text x="275.3" y="127.6">R40</text>
<text x="34" y="136.4">GND</text>
<text x="49.7" y="135.2">+5V</text>
<text x="124.7" y="141.5">+5V</text>
<text x="136.9" y="144.1">TP5</text>
<text x="34" y="163.1">GND</text>
<text x="63.2" y="163.1">GND 3V3</text>
<text x="89.9" y="163.1">GND</text>
<text x="17.3" y="170.7">+12V</text>
<text x="39.1" y="173.3">R21</text>
<text x="93.7" y="173.3">C42</text>
<text x="26.4" y="177.1">R85</text>
<text x="46.7" y="175.8">U19.2</text>
<text x="74.7" y="175.8">D9</text>
<text x="82.3" y="179.6">R77</text>
<text x="22.6" y="183.4">R42</text>
<text x="26.4" y="188.5">R86</text>
<text x="60.7" y="188.5">R20</text>
<text x="14.9" y="197.4">12V_OUT</text>
</g>
<g font-size="2.3">
<text x="92.5" y="8.2">主电源输入</text>
<text x="139.4" y="8.2">电池电压读取</text>
<text x="280.4" y="8.2">BUCK降压</text>
<text x="19.8" y="35.2" transform="rotate(-90 19.8 35.2)">3</text>
<text x="186.3" y="35.1">5</text>
<text x="186.3" y="31.3">7</text>
<text x="188.6" y="32.5">VIN</text>
<text x="195.5" y="33.8">BOOT</text>
<text x="203.1" y="32.5">1</text>
<text x="21.1" y="42" transform="rotate(-90 21.1 42)">4</text>
<text x="21.1" y="37.5" transform="rotate(-90 21.1 37.5)">3</text>
<text x="23.7" y="40.9">1</text>
<text x="23.7" y="38.4">2</text>
<text x="26.1" y="39.7">1</text>
<text x="26.1" y="37.1">2</text>
<text x="186.3" y="37.6">2</text>
<text x="186.3" y="40.2">3</text>
<text x="188.6" y="38.9">NC</text>
<text x="188.6" y="41.4">NC</text>
<text x="188.6" y="36.3">ENA</text>
<text x="198.8" y="40.2">PH</text>
<text x="203.1" y="38.9">8</text>
<text x="19.8" y="44.3" transform="rotate(-90 19.8 44.3)">4</text>
<text x="68.3" y="47.5">推挽 0停 1启</text>
<text x="186.3" y="44">6</text>
<text x="188.6" y="45.2">GND</text>
<text x="195.7" y="45.2">VSNS</text>
<text x="203.1" y="44">4</text>
<text x="194.6" y="51" transform="rotate(-90 194.6 51)">9</text>
<text x="195.6" y="49.3" transform="rotate(-90 195.6 49.3)">EP</text>
<text x="42.9" y="64.1">防反接</text>
<text x="64.5" y="64.1">软件缓启动</text>
<text x="117.9" y="65.3">测量范围 0-30.36 V</text>
<text x="229.6" y="64.1">24V -&gt; 5.00V</text>
<text x="117.9" y="67.9">分辨率</text>
<text x="126.7" y="67.9">7.41</text>
<text x="133.8" y="67.9">mV</text>
<text x="91.2" y="79.3">24V硬件限流+电流回读</text>
<text x="144.5" y="79.3">24V指示</text>
<text x="281.7" y="84.4">BUCK降压</text>
<text x="51.1" y="101.9" transform="rotate(-90 51.1 101.9)">4</text>
<text x="43.9" y="103.7">3</text>
<text x="58.4" y="106.2">1</text>
<text x="186.3" y="104.9">7</text>
<text x="188.6" y="106.2">VIN</text>
<text x="195.5" y="107.5">BOOT</text>
<text x="203.1" y="106.2">1</text>
<text x="43.9" y="108.7">2</text>
<text x="51.1" y="111.3" transform="rotate(-90 51.1 111.3)">8</text>
<text x="186.3" y="111.3">2</text>
<text x="186.3" y="113.8">3</text>
<text x="186.3" y="108.7">5</text>
<text x="188.6" y="112.5">NC</text>
<text x="188.6" y="110">ENA</text>
<text x="198.8" y="113.8">PH</text>
<text x="203.1" y="112.5">8</text>
<text x="86.1" y="118.7">-3db 1.5kHz</text>
<text x="145.8" y="117.4">测试点</text>
<text x="186.3" y="117.6">6</text>
<text x="188.6" y="115.1">NC</text>
<text x="188.6" y="118.9">GND</text>
<text x="195.7" y="118.9">VSNS</text>
<text x="203.1" y="117.6">4</text>
<text x="194.6" y="124.7" transform="rotate(-90 194.6 124.7)">9</text>
<text x="195.6" y="122.9" transform="rotate(-90 195.6 122.9)">EP</text>
<text x="15" y="141.5">电流范围（0-15A）</text>
<text x="39.1" y="141.5">映射关系：</text>
<text x="58.2" y="141.5">硬件限流分辨率：约4.0mA</text>
<text x="228.3" y="142.8">24V -&gt; 11.99V</text>
<text x="39.1" y="144.1">0A -&gt; 0V</text>
<text x="39.1" y="146.6">15A -&gt; 3.015V</text>
<text x="58.2" y="144.1">软件回读分辨率：约4.0mA</text>
<text x="100.1" y="161.8">12V电流回读</text>
<text x="43.9" y="178.6">5</text>
<text x="43.9" y="183.7">6</text>
<text x="58.4" y="181.1">7</text>
<text x="86.1" y="188.5">-3db 1.5kHz</text>
<text x="37.8" y="197.4">映射关系：</text>
<text x="12.4" y="202.5">电流范围（0-3A）</text>
<text x="37.8" y="199.9">0A -&gt; 0V</text>
<text x="37.8" y="202.5">3A -&gt; 2.940V</text>
<text x="56.9" y="202.5">软件回读分辨率：约0.82mA</text>
</g>
<g font-size="2.3" fill="#00f">
<text x="63.2" y="26">10k</text>
<text x="79.8" y="24.7">AON7409</text>
<text x="138.2" y="29.8">BAV99</text>
<text x="120.4" y="31">82k</text>
<text x="233.4" y="34.8">22uH</text>
<text x="37.8" y="39.9">100k</text>
<text x="63.2" y="36.1">10k</text>
<text x="95" y="37.4">10uF</text>
<text x="133.1" y="36.1">VBUS_VOL</text>
<text x="209.3" y="37.4">10nF</text>
<text x="275.3" y="41.2">NCD0603B1</text>
<text x="7.4" y="47.5">XT30PW-M</text>
<text x="41.7" y="43.7">ST_24EN</text>
<text x="120.4" y="46.3">10k</text>
<text x="131.8" y="47.5">100nF</text>
<text x="173.7" y="42.5">10uF</text>
<text x="229.6" y="42.5">B340A</text>
<text x="251.2" y="45">22uF</text>
<text x="261.4" y="42.5">10k</text>
<text x="199.1" y="52.6">TPS5430DDA</text>
<text x="275.3" y="53.9">1k</text>
<text x="46.7" y="56.4">10k</text>
<text x="63.2" y="56.4">1k</text>
<text x="32.8" y="70.4">AON7544</text>
<text x="136.9" y="92">NCD0603B1</text>
<text x="39.1" y="100.9">40.2k</text>
<text x="73.4" y="100.9">BAV99</text>
<text x="136.9" y="100.9">10k</text>
<text x="26.4" y="107.2">1k</text>
<text x="92.5" y="103.4">100nF</text>
<text x="98.8" y="106">ST_24CUR</text>
<text x="12.4" y="112.3">5m</text>
<text x="55.6" y="109.8">LM358DR</text>
<text x="82.3" y="109.8">1k</text>
<text x="98.8" y="113.6">ST_CMP_PI</text>
<text x="209.3" y="111">10nF</text>
<text x="233.4" y="108.5">22uH</text>
<text x="261.4" y="113.6">1.4k</text>
<text x="26.4" y="118.7">1k</text>
<text x="59.4" y="118.7">40.2k</text>
<text x="173.7" y="116.1">10uF</text>
<text x="229.6" y="116.1">B340A</text>
<text x="251.2" y="118.7">22uF</text>
<text x="275.3" y="114.9">NCD0603B1</text>
<text x="261.4" y="123.7">86.6k</text>
<text x="36.6" y="127.6">100nF</text>
<text x="54.4" y="126.3">10</text>
<text x="197.9" y="126.3">TPS5430DDA</text>
<text x="275.3" y="130.1">3.3k</text>
<text x="261.4" y="133.9">10k</text>
<text x="39.1" y="175.8">196k</text>
<text x="74.7" y="178.4">BAV99</text>
<text x="92.5" y="178.4">100nF</text>
<text x="22.6" y="186">5m</text>
<text x="26.4" y="182.2">1k</text>
<text x="82.3" y="184.7">1k</text>
<text x="100.1" y="180.9">ST_12CUR</text>
<text x="26.4" y="193.6">1k</text>
<text x="60.7" y="193.6">196k</text>
</g>
<text font-size="2.2" fill="#000080" x="261.4" y="52.6">R5</text>
<text font-size="2.2" fill="#00f" x="261.4" y="55.2">3.24k</text>
<g font-size="1.6" fill="#000080">
<text x="187.7" y="28.6">U11</text>
<text x="187.7" y="102.3">U18</text>
</g>
<g font-size="1.2" fill="#a00000">
<text x="47.5" y="104">+</text>
<text x="53.6" y="103.2" transform="rotate(-90 53.6 103.2)">GND</text>
<text x="47.5" y="109.3">-</text>
<text x="53.6" y="110.2" transform="rotate(-90 53.6 110.2)">+V</text>
<text x="47.5" y="178.9">+</text>
<text x="47.5" y="184.2">-</text>
</g>
</svg>
